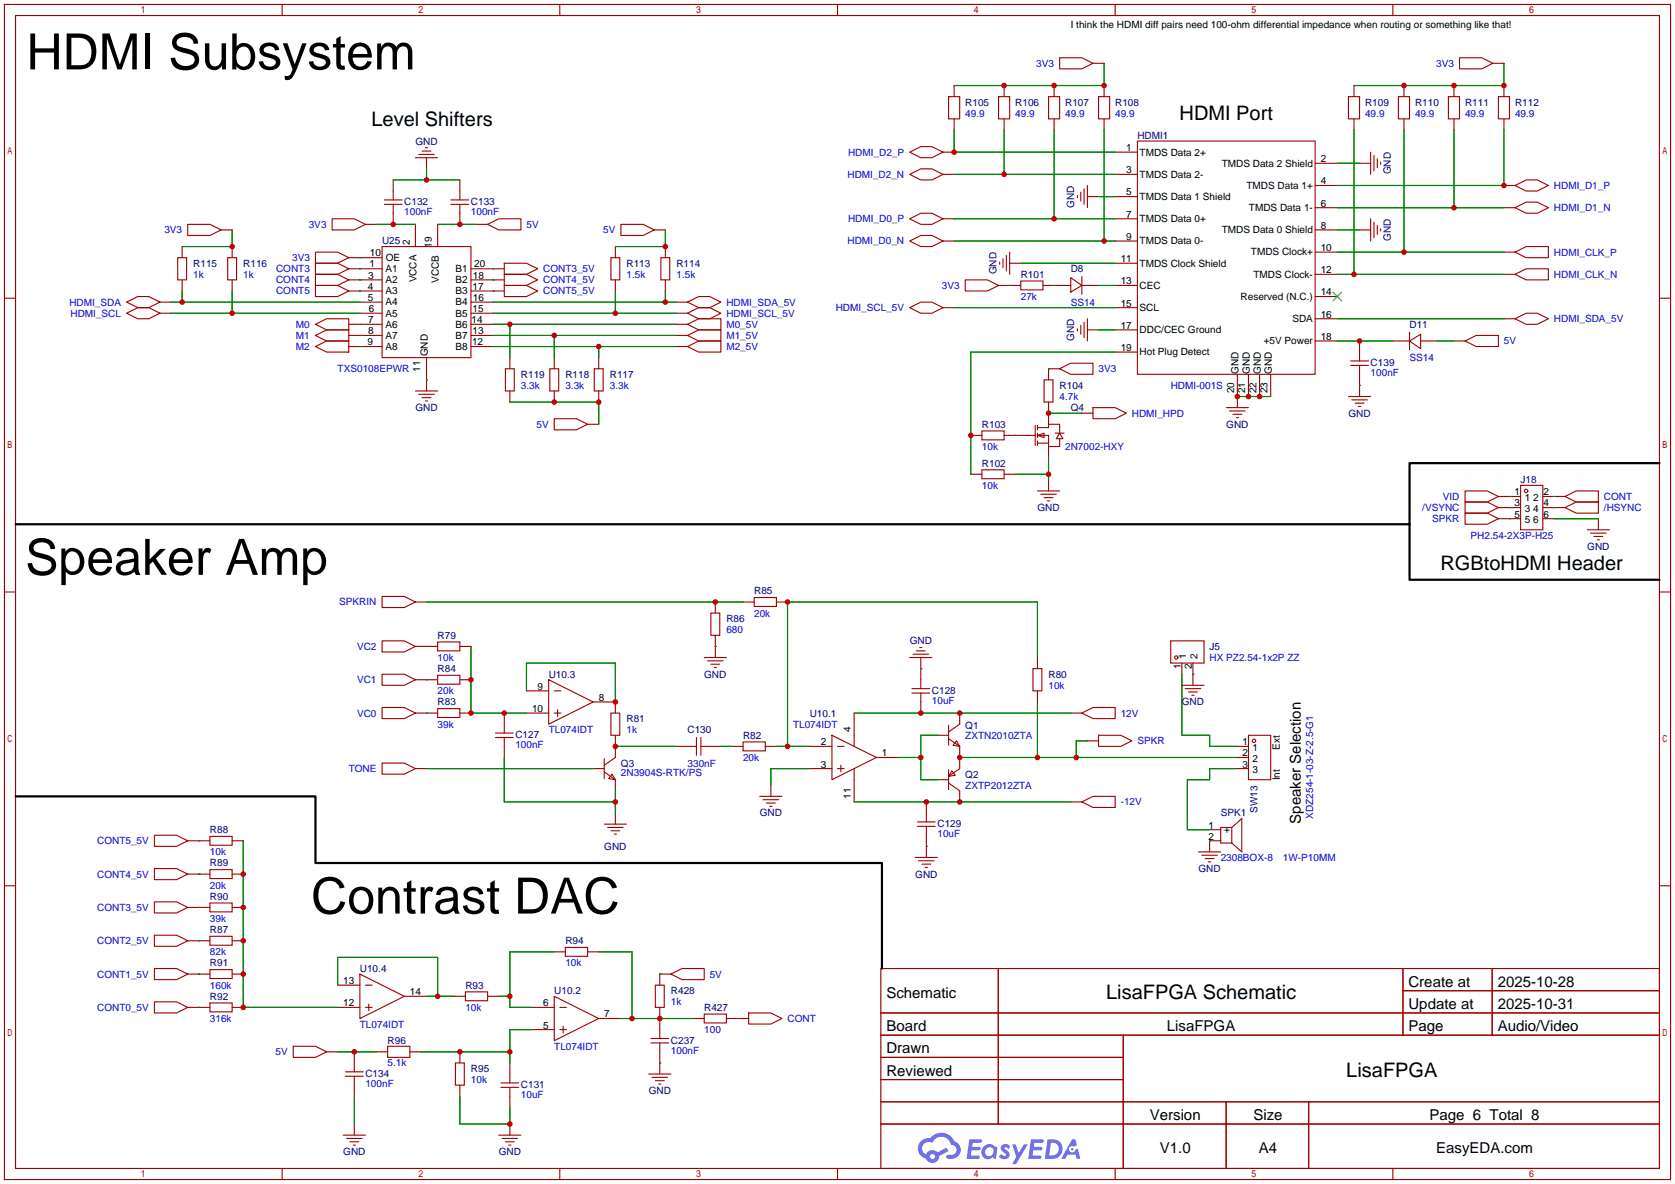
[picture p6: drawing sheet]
<svg xmlns="http://www.w3.org/2000/svg" width="383mm" height="271mm" viewBox="0 0 383 271" stroke-linecap="round" stroke-linejoin="round" font-family="sans-serif">
<g fill="none" stroke="#a10000" stroke-width=".25">
<path d="M1 1h381v268.7h-381zM3.6 3.6h375.9v263.6h-375.9zM64.5 1v2.6M128 1v2.6M191.5 1v2.6M255 1v2.6M318.5 1v2.6M1 68.2h2.6M379.5 68.2h2.5M1 135.4h2.6M379.5 135.4h2.5M1 202.6h2.6"/>
<path d="M379.5 202.6h2.5M201.4 221.5h178.1v45.7h-178.1zM201.4 231.6h178.1M201.4 236.7h178.1M228.3 221.5v35.5M256.9 236.7v30.5M320.8 221.5v15.2M320.8 226.6h58.7M341.2 221.5v15.2M201.4 241.8h55.5M201.4 252h178.1M201.4 246.9h55.5"/>
<path d="M201.4 257h178.1M280.4 252v15.2M299.3 252v15.2M64.5 267.2v2.5M128 267.2v2.5M191.5 267.2v2.5M255 267.2v2.5M318.5 267.2v2.5"/>
</g>
<g fill="#5487ff">
<path d="M229.2 261.9a1.3 1.3 0 0 1 1.8 .3l-.4 .6a.54 .54 0 0 0-.9-.2l.1 .2a1.28 1.28 0 0 1 .8 2 1.53 1.53 0 0 1-2.2-.3l.5-.6 .8 .4a.31 .31 0 0 0 .4-.2 .31 .31 0 0 0-.3-.4 1.12 1.12 0 0 1-.6-1.8z"/>
<path d="M231.4 261.7h.9l.6 2 1.2-2h.9l-2.7 4.5h-.9l1-1.6z"/>
<path d="M221.7 260.5h2.2a.46 .46 0 0 1 .5 .1 .46 .46 0 0 1 .1 .5l-.3 .2h-1.8l-.1 1h1.6a.4 .4 0 0 1 .4 .4 .4 .4 0 0 1-.4 .4h-1.7l-.2 1.1h1.4a.46 .46 0 0 1 .5 .1 .46 .46 0 0 1 .1 .5l-.3 .2h-2.7z"/>
<path d="M235.8 260.5h2.2a.47 .47 0 0 1 .5 .1 .47 .47 0 0 1 .1 .5l-.3 .2h-1.8l-.1 1h1.6a.4 .4 0 0 1 .4 .4 .4 .4 0 0 1-.4 .4l-1.7-.1-.2 1.2h1.4a.46 .46 0 0 1 .5 .1 .46 .46 0 0 1 .1 .5l-.3 .2h-2.7z"/>
<path d="M245.2 260.5h.7l.4 1.4-.7 .3a.75 .75 0 0 0-1.1 .3 .75 .75 0 0 0 .5 1.1 .75 .75 0 0 0 .9-.7l.5-.3 .7 2.4h-.9l-.2-.9h-1.9l-.5 .9h-.9z"/>
<path d="M239.6 260.5l-.7 4.5h1.5a2.27 2.27 0 0 0 2.6-2.3 2.27 2.27 0 0 0-2.7-2.2zM240.3 261.3a1.5 1.5 0 0 1 1.8 1.6 1.5 1.5 0 0 1-1.9 1.3h-.3z"/>
<path d="M225 262.2a1.6 1.6 0 0 0-.3 2.3 1.6 1.6 0 0 0 2.3 .2l.8 .3 .3-2.5-.2-.2-.5-.1a1.58 1.58 0 0 0-2.4 0zM225.6 262.7a.99 .99 0 0 1 1.6 .6 .99 .99 0 0 1-1.3 1.1 .98 .98 0 0 1-.3-1.7z"/>
<path d="M210.6 260.9a2.37 2.37 0 0 0 1.2 4.1 1.54 1.54 0 0 0 1.7 .9 1.54 1.54 0 0 0 1.3-1.6l2.1-1-.5-.8-2 1a1.57 1.57 0 0 0-2.6 .5 1.5 1.5 0 0 1-.8-2.1 1.5 1.5 0 0 1 2.2-.5 2.23 2.23 0 0 1 2.3-1.4 2.23 2.23 0 0 1 2 1.8 1.16 1.16 0 0 1 1.2 1.1 1.16 1.16 0 0 1-1.1 1.2h-.6a.47 .47 0 0 0-.6 .4 .47 .47 0 0 0 .4 .5 2.14 2.14 0 0 0 2.7-1.3 2.14 2.14 0 0 0-1.3-2.7 3.2 3.2 0 0 0-5.5-.7l-1.1 .1zM212.6 264.5a.6 .6 0 0 1 1.2 0 .6 .6 0 0 1-1.2 0z"/>
<circle cx="245.2" cy="262.8" r=".28"/>
</g>
<g fill="none" stroke="#a10000" stroke-width=".25">
<path d="M218.2 19.6v2.5M229.6 19.6v2.5M241 19.6v2.5M242.3 13.2h5.1l2.5 1.3-2.5 1.2h-5.1zM249.9 14.5h2.6M252.5 19.6v2.5M309.6 19.6v2.5M321.1 19.6v2.5M332.5 19.6v2.5M333.8 13.2h5l2.6 1.3-2.6 1.2h-5zM341.4 14.5h2.5M343.9 19.6v2.5"/>
<path d="M95 36.1h5.1M95.8 35.3h3.5M96.5 34.5h2.1M97.3 33.8h.5M97.5 36.1v2.5M208 39.9l2.6-1.3h2.5l2.5 1.3-2.5 1.2h-2.5zM208 34.8l2.6-1.3h2.5l2.5 1.3-2.5 1.3h-2.5zM215.6 34.8h2.6M215.6 39.9h2.6M216.9 22.1h2.6v5.1h-2.6zM218.2 27.2v2.5M228.3 22.1h2.6v5.1h-2.6z"/>
<path d="M229.6 27.2v2.5M239.8 22.1h2.5v5.1h-2.5zM241 27.2v2.5M251.2 22.1h2.5v5.1h-2.5zM252.5 27.2v2.5M255 34.8h5.1M255 39.9h5.1M260.1 32.3h40.6v53.3h-40.6zM300.7 37.3h5.1M308.4 22.1h2.5v5.1h-2.5zM309.6 27.2v2.5M310.9 37.3h2.5"/>
<path d="M313.4 34.8v5.1M314.2 35.6v3.5M315 36.3v2.1M315.7 37.1v.5M319.8 22.1h2.5v5.1h-2.5zM321.1 27.2v2.5M331.2 22.1h2.6v5.1h-2.6zM332.5 27.2v2.5M342.6 22.1h2.6v5.1h-2.6zM343.9 27.2v2.5M40.6 58.9h2.1v5.1h-2.1zM41.7 56.4v2.5"/>
<path d="M42.9 51.3h5.1l2.5 1.3-2.5 1.2h-5.1zM50.5 52.6h2.6M52.1 58.9h2v5.1h-2zM53.1 56.4v2.5M72.1 57.7h5.1l2.6 1.2-2.6 1.3h-5.1zM75.9 50h5.1l2.6 1.3-2.6 1.3h-5.1zM79.8 58.9h7.6M83.6 51.3h2.5M87.4 56.4h20.3v25.4h-20.3zM87.9 46.7h4M87.9 45.7h4M89.9 41.1v4.6"/>
<path d="M89.9 46.7v4.6M95 51.3v5.1M100.1 51.3v5.1M103.1 46.7h4.1M103.1 45.7h4.1M105.2 41.1v4.6M105.2 46.7v4.6M109 51.3h2.5M111.5 51.3l2.5-1.3h5.1v2.6h-5.1zM139.7 58.9h2v5.1h-2zM140.7 56.4v2.5M142 51.3h5.1l2.5 1.3-2.5 1.2h-5.1z"/>
<path d="M149.6 52.6h2.5M151.1 58.9h2.1v5.1h-2.1zM152.1 56.4v2.5M208 55.1l2.6-1.3h2.5l2.5 1.3-2.5 1.3h-2.5zM208 50l2.6-1.2h2.5l2.5 1.2-2.5 1.3h-2.5zM215.6 50h2.6M215.6 55.1h2.6M228.6 59.9v.6M229.4 59.2v2M230.1 58.4v3.6M230.9 57.7v5M246.4 44.7v.5"/>
<path d="M247.1 43.9v2.1M247.9 43.2v3.5M248.7 45h2.5M248.7 42.4v5.1M255 45h5.1M255 50h5.1M255 55.1h5.1M300.7 42.4h5.1M300.7 47.5h5.1M300.7 52.6h5.1M300.7 57.7h5.1M310.9 52.6h2.5"/>
<path d="M313.4 50v5.1M314.2 50.8v3.6M315 51.6v2M315.7 52.3v.5M343.9 42.4h2.6M343.9 47.5h2.6M343.9 57.7h2.6M346.5 57.7l2.5-1.3h5.1v2.5h-5.1zM346.5 47.5l2.5-1.3h2.5l2.6 1.3-2.6 1.3h-2.5zM346.5 42.4l2.5-1.3h2.5l2.6 1.3-2.6 1.3h-2.5zM29 71.6l2.5-1.2h2.5l2.6 1.2-2.6 1.3h-2.5zM29 69.1l2.5-1.3h2.5l2.6 1.3-2.6 1.3h-2.5z"/>
<path d="M36.6 69.1h2.5M36.6 71.6h2.5M41.7 64v2.5M53.1 64v2.5M72.1 60.2h5.1l2.6 1.3-2.6 1.2h-5.1zM72.1 62.7h5.1l2.6 1.3-2.6 1.3h-5.1zM72.1 65.3h5.1l2.6 1.2-2.6 1.3h-5.1zM72.1 74.2l2.6-1.3h5.1v2.5h-5.1zM72.1 76.7l2.6-1.3h5.1v2.6h-5.1zM72.1 79.2l2.6-1.2h5.1v2.5h-5.1zM79.8 61.5h7.6M79.8 64h7.6"/>
<path d="M79.8 66.5h7.6M79.8 74.2h7.6M79.8 76.7h7.6M79.8 79.2h7.6M82.3 69.1h5.1M82.3 71.6h5.1M107.7 61.5h7.6M107.7 64h7.6M107.7 66.5h7.6M107.7 69.1h5.1M107.7 71.6h5.1M107.7 74.2h5.1"/>
<path d="M107.7 76.7h5.1M107.7 79.2h5.1M115.3 60.2h5.1l2.5 1.3-2.5 1.2h-5.1zM115.3 62.7h5.1l2.5 1.3-2.5 1.3h-5.1zM115.3 65.3h5.1l2.5 1.2-2.5 1.3h-5.1zM140.7 64v2.5M152.1 64v2.5M154.7 69.1h2.5M154.7 71.6h2.5M154.7 74.2h2.5M154.7 76.7h2.5M154.7 79.2h2.5"/>
<path d="M157.2 69.1l2.6-1.3h2.5l2.5 1.3-2.5 1.3h-2.5zM157.2 71.6l2.6-1.2h2.5l2.5 1.2-2.5 1.3h-2.5zM157.2 74.2l2.6-1.3h5v2.5h-5zM157.2 76.7l2.6-1.3h5v2.6h-5zM157.2 79.2l2.6-1.2h5v2.5h-5zM208 70.4l2.6-1.3h2.5l2.5 1.3-2.5 1.2h-2.5zM215.6 70.4h2.6M220.7 64h5.1l2.5 1.3-2.5 1.2h-5.1zM228.3 65.3h5.1M230.9 60.2h2.5M233.4 64.3h5.1v2h-5.1zM238.5 65.3h6.4"/>
<path d="M244.9 63.5l2.5 1.8-2.5 1.5zM246.4 75.2v.5M247.1 74.4v2.1M247.4 65.3h3.8M247.4 63.2v4.1M247.9 73.7v3.5M248.7 75.4h2.5M248.7 72.9v5.1M255 60.2h5.1M255 65.3h5.1M255 70.4h5.1M255 75.4h5.1"/>
<path d="M300.7 62.7h5.1M300.7 67.8h5.1M300.7 72.9h5.1M300.7 78h5.1M310.9 78v4.6M318.5 78h3.8M322.3 78l2.6-1.5v3.3zM322.3 75.9v4.1M324.9 78h3.8M332.5 78h2.5M335 78l2.6-1.3h5v2.5h-5zM343.9 62.7h2.6"/>
<path d="M343.9 72.9h2.6M346.5 72.9l2.5-1.3h2.5l2.6 1.3-2.6 1.3h-2.5zM346.5 62.7l2.5-1.2h5.1v2.5h-5.1zM95 89.4h5.1M95.8 90.2h3.5M96.5 90.9h2.1M97.3 91.7h.5M97.5 81.8v7.6M115.6 84.3h2v5.1h-2zM116.6 81.8v2.5M116.6 89.4v2.5M125.7 84.3h2.1v5.1h-2.1z"/>
<path d="M126.7 95.8h5.1l2.6 1.2-2.6 1.3h-5.1zM126.7 81.8v2.5M126.7 89.4v2.5M134.4 97h2.5M135.9 84.3h2v5.1h-2zM136.9 81.8v2.5M136.9 89.4v2.5M222 99.6h2.5M224.5 98.6h5.1v2h-5.1zM229.6 99.6h7.1M236.7 97.3v4.6M237.2 99.6h2.6v2.5h2.5v-1.8"/>
<path d="M237.2 97.8h2.6v-.8h2.5v2.1M237.2 99.6l1.6-.5v1zM237.2 97.3v1M237.2 99.1v1M238.8 86.9h2v5h-2zM239.8 91.9v5.1M241.3 99.1h2M242.3 99.1l.8 1.2h-1.5zM242.3 84.3l2.6-1.2h5v2.5h-5zM242.3 84.3h-2.5v2.6M247.4 94.5h2.5M249.9 93.2h5.1l2.6 1.3-2.6 1.3h-5.1z"/>
<path d="M255 80.5h5.1M280.4 93.2h5.1M281.2 94h3.5M281.9 94.7h2.1M282.7 95.5h.5M283 85.6v7.6M285.5 85.6v5.1M288 85.6v5.1M290.6 85.6v5.1M308.4 90.7h5M308.9 83.6h4M308.9 82.6h4"/>
<path d="M309.1 91.4h3.6M309.9 92.2h2M310.6 93h.5M310.9 83.6v7.1M222 108.5h2.5M224.5 107.4h5.1v2.1h-5.1zM229.6 108.5h2.6M237.2 100.8v1.1M237.2 101.3h2.6M237.2 112.3h5.1M238 113h3.6M238.8 113.8h2"/>
<path d="M239.5 114.6h.5M239.8 102.1v2.5M239.8 109.7v2.6M335 112.3h5.1l2.5 1.2-2.5 1.3h-5.1zM335 114.8h5.1l2.5 1.3-2.5 1.2h-5.1zM335 117.3h5.1l2.5 1.3-2.5 1.3h-5.1zM342.6 113.5h5.1M342.6 118.6h5.1M342.6 116.1h5.1M347.7 111h5.1v10.2h-5.1zM352.8 113.5h5.1M352.8 118.6h2.5"/>
<path d="M352.8 116.1h5.1M357.9 113.5l2.5-1.2h5.1v2.5h-5.1zM357.9 116.1l2.5-1.3h5.1v2.5h-5.1zM365.5 118.6v2.6M87.4 136.4h5.1l2.5 1.3-2.5 1.2h-5.1zM95 137.7h2.5M163.6 137.7v2.5M169.9 137.7h2.6M172.5 136.7h5v2h-5zM177.5 137.7h2.6M363 121.2h5M363.7 121.9h3.6"/>
<path d="M364.5 122.7h2M365.3 123.4h.5M87.4 146.6h5.1l2.5 1.2-2.5 1.3h-5.1zM87.4 154.2h5.1l2.5 1.2-2.5 1.3h-5.1zM95 155.4h5.1M95 147.8h5.1M100.1 154.4h5.1v2.1h-5.1zM100.1 146.8h5.1v2h-5.1zM105.2 155.4h2.5M105.2 147.8h2.5M120.4 158h5.1M125.5 155.4l10.1 5.1-10.1 5.1z"/>
<path d="M126.7 158h1.6M161 150.4h5.1M161.8 151.1h3.6M162.6 140.2h2v5.1h-2zM162.6 151.9h2M163.3 152.7h.5M163.6 145.3v5.1M208 150.4h5.1M208.5 158.5h4.1M208.5 157.5h4.1M208.8 149.6h3.5M209.5 148.8h2.1"/>
<path d="M210.3 148.1h.5M210.6 150.4v7.1M210.6 158.5v4.6M236.2 152.9h2.1v5.1h-2.1zM237.2 150.4v2.5M237.2 158v2.5M267.7 146.6h7.6v5h-7.6zM270.3 151.6v2.6M270.3 156.7h5M271 157.5h3.6M271.8 158.2h2M272.5 159h.5"/>
<path d="M272.8 151.6v5.1M87.4 174.5h5.1l2.5 1.3-2.5 1.2h-5.1zM87.4 161.8h5.1l2.5 1.3-2.5 1.2h-5.1zM95 175.8h2.5M95 163.1h5.1M100.1 162.1h5.1v2h-5.1zM105.2 163.1h2.5M113.3 168.7h4M113.3 167.6h4M115.3 163.1v4.5M115.3 168.7v4.5M120.4 163.1h5.1"/>
<path d="M126.7 163.1h1.6M127.5 162.3v1.5M135.6 175.8h2.6M135.6 160.5h5.1v2.6M138.2 176.5l2.5 1.8M138.2 173.5v4.6M139.7 163.1h2v5h-2zM140 177l.7 1.3-1.5-.2zM140.7 168.1v5.1l-2.5 1.8M140.7 178.3v2.5M154.7 170.7h4.6M159.3 168.7v4"/>
<path d="M160.3 170.7h4.5M160.3 168.7v4M167.4 170.7h2.5M169.9 169.7h5.1v2h-5.1zM175 170.7h2.5M176.3 179.6v2.5M185.2 170.7h5M185.2 175.8h5M190.2 168.1l10.2 5.1-10.2 5.1zM191.5 170.7h1.5M191.5 175.8h1.5M192.3 175v1.5"/>
<path d="M195.3 163.1v7.6M195.3 175.8v7.6M200.4 173.2h5.1M214.4 168.1h2.5M214.4 178.3h2.5M216.9 179.1l2.6 1.7v2.6M216.9 168.9l2.6 1.8M216.9 165.9v4.5M216.9 176v4.6M217.7 176.3l.7 1-1.5 .2zM218.7 169.4l.8 1.3-1.6-.3zM219.5 163.1v2.5l-2.6 1.8"/>
<path d="M219.5 170.7v5.1l-2.6 1.7M244.9 163.1h2.5M247.4 163.1l2.5-1.3h5.1v2.5h-5.1zM248.7 169.4h2.5M251.2 168.1h5.1l2.5 1.3-2.5 1.3h-5.1zM283 173.2h2.5M283 170.7h2.5M283 175.8h2.5M285.5 168.1h5.1v10.2h-5.1zM35.3 198.6h5.1l2.5 1.3-2.5 1.3h-5.1zM35.3 191h5.1l2.5 1.3-2.5 1.2h-5.1zM42.9 192.3h5.1"/>
<path d="M42.9 199.9h5.1M48 198.9h5.1v2h-5.1zM48 191.3h5.1v2h-5.1zM53.1 192.3h2.5M53.1 199.9h2.5M138.2 188.5h5.1M138.9 189.2h3.6M139.7 190h2M140.5 190.8h.5M140.7 185.9v2.6M173.7 182.1h5.1M174.5 182.9h3.6"/>
<path d="M175.3 183.6h2M176 184.4h.5M209.3 196.1h5.1M209.8 189h4.1M209.8 188h4.1M210.1 196.9h3.5M210.8 197.6h2.1M211.6 198.4h.5M211.8 183.4v4.6M211.8 189v7.1M244.9 183.4h2.5M247.4 183.4l2.5-1.3h5.1v2.6h-5.1z"/>
<path d="M274.1 194.8h5M274.8 195.6h3.6M275.6 196.3h2M276.4 197.1h.5M276.6 189.7h2.5M279.1 192.3h-2.5v2.5M281.7 189.2h-2.6v3.6h2.6M281.7 189.2l2.3-2v7.6l-2.3-2M281.7 189.2v3.6M35.3 213.9h5.1l2.5 1.2-2.5 1.3h-5.1zM35.3 206.2h5.1l2.5 1.3-2.5 1.3h-5.1zM42.9 215.1h5.1"/>
<path d="M42.9 207.5h5.1M48 214.1h5.1v2.1h-5.1zM48 206.5h5.1v2h-5.1zM53.1 215.1h2.5M53.1 207.5h2.5M126.7 217.7h2.6M129.3 216.7h5.1v2h-5.1zM134.4 217.7h2.5M35.3 229.1h5.1l2.5 1.3-2.5 1.2h-5.1zM35.3 221.5h5.1l2.5 1.3-2.5 1.2h-5.1zM42.9 230.4h5.1M42.9 222.8h5.1"/>
<path d="M48 221.7h5.1v2.1h-5.1zM48 229.4h5.1v2h-5.1zM53.1 230.4h2.5M53.1 222.8h2.5M67.1 239.3h5l2.6 1.2-2.6 1.3h-5zM77.2 230.4h5.1M77.2 225.3h5.1M82.3 222.8l10.2 5-10.2 5.1zM83.6 230.4h1.5M83.6 225.3h1.5M84.3 229.6v1.5M88.6 239.3h5.1v2.5h-5.1z"/>
<path d="M92.5 227.8h5M103.9 227.8h2.5M106.4 226.8h5.1v2.1h-5.1zM111.5 227.8h2.5M121.7 230.4h5M121.7 235.5h5M126.7 227.8l10.2 5.1-10.2 5.1zM128 230.4h1.5M128 235.5h1.5M128.8 234.7v1.5M136.9 232.9h5.1M148.8 238.5h4.1"/>
<path d="M148.8 237.5h4.1M149.9 225.3h2v5.1h-2zM150.9 230.4v7.1M150.9 238.5v7.1M153.4 222.8l2.6-1.3h5v2.5h-5zM153.4 222.8h-2.5v2.5M158.5 232.9h2.5M161 231.9h5.1v2h-5.1zM166.1 232.9h5.1M171.2 231.6h5.1l2.5 1.3-2.5 1.3h-5.1zM74.7 240.5h2.5M78.5 259.6h5.1"/>
<path d="M79 246.1h4.1M79 245.1h4.1M81 240.5v4.6M81 246.1v4.6M81 257v2.6M86.1 240.5h2.5M93.7 240.5h2.6M104.1 243.1h2.1v5.1h-2.1zM105.2 240.5v2.6M105.2 248.2v2.5M114 259.6h5.1M114.6 248.7h4"/>
<path d="M114.6 247.7h4M116.6 243.1v4.6M116.6 248.7v4.5M116.6 257v2.6M148.3 245.6h5.1M149.1 246.4h3.6M149.9 247.1h2M150.6 247.9h.5M79.2 260.4h3.6M80 261.1h2M80.8 261.9h.5M114.8 260.4h3.6"/>
<path d="M115.6 261.1h2M116.3 261.9h.5"/>
<circle cx="349" cy="112.3" r=".38"/>
<circle cx="269" cy="150.4" r=".38"/>
<circle cx="286.8" cy="169.4" r=".38"/>
</g>
<path d="M304.8 66.8l2 2M306.8 66.8l-2 2" fill="none" stroke="#3c3" stroke-width=".25"/>
<g fill="none" stroke="#008700" stroke-width=".25">
<path d="M252.5 14.5v5.1h-34.3M343.9 14.5v5.1h-34.3M97.5 38.6v2.5M218.2 39.9h36.8M218.2 29.7v5.1h36.8M229.6 29.7v10.2M241 29.7v20.3M252.5 29.7v25.4M305.8 37.3h5.1M309.6 29.7v33M321.1 29.7v28M332.5 29.7v17.8"/>
<path d="M343.9 29.7v12.7h-38.1M53.1 52.6v3.8h-11.4M82.3 58.9h.1M86.1 51.3h8.9M89.9 41.1h15.3M100.1 51.3h8.9M152.1 52.6v3.8h-11.4M218.2 55.1h36.8M218.2 50h36.8M251.2 45h3.8M305.8 57.7h38.1M305.8 47.5h38.1"/>
<path d="M305.8 52.6h5.1M39.1 71.6h43.2M39.1 69.1h43.2M41.7 66.5v2.6M53.1 66.5v5.1M82.3 61.5h.1M82.3 64h.1M82.3 66.5h.1M82.3 74.2h.1M82.3 76.7h.1M82.3 79.2h.1M112.8 61.5h.1"/>
<path d="M112.8 64h.1M112.8 66.5h.1M112.8 71.6h41.9M112.8 69.1h41.9M112.8 74.2h41.9M112.8 76.7h41.9M112.8 79.2h41.9M116.6 74.2v7.6M126.7 76.7v5.1M136.9 79.2v2.6M140.7 66.5v5.1M152.1 66.5v2.6"/>
<path d="M218.2 70.4h36.8M230.9 65.3h.1M233.4 60.2h21.6M241 65.3h.1M251.2 65.3h3.8M251.2 75.4h3.8M305.8 78h12.7M305.8 72.9h38.1M305.8 62.7h38.1M328.7 78h3.8M97.5 86.9h.1M116.6 91.9h20.3v5.1"/>
<path d="M232.2 99.6h.1M239.8 84.3h.1M239.8 94.5h7.6M255 80.5h-33v28M283 90.7h7.6M310.9 88.1h.1M232.2 108.5h7.6M239.8 104.6v5.1M345.2 113.5h.1M345.2 116.1h.1M345.2 118.6h.1M355.3 113.5h.1"/>
<path d="M355.3 116.1h.1M355.3 118.6h10.2M97.5 137.7h72.4M97.5 155.4h.1M97.5 147.8h.1M107.7 147.8v15.3h12.7M120.4 158v-6.4h20.3v8.9M163.6 147.8h.1M210.6 152.9h.1M237.2 150.4v-12.7h-57.1v33M270.3 154.2v13.9h6.3v2.6h6.4M272.8 154.2h.1"/>
<path d="M97.5 163.1h.1M97.5 175.8h38.1M115.3 173.2v10.2h25.4M140.7 170.7h14M164.8 170.7h2.6M177.5 170.7h7.7M185.2 175.8h-8.9v3.8M195.3 163.1h49.6M205.5 173.2h5.1M214.4 168.1h-3.8v10.2h3.8M219.5 173.2h63.5M237.2 160.5v12.7"/>
<path d="M248.7 169.4h-2.6v3.8M283 175.8h-6.4v2.5h-5.1v11.4h5.1M45.5 199.9h.1M45.5 192.3h.1M55.6 192.3v38.1h21.6M140.7 180.8v5.1M195.3 183.4h49.6M211.8 193.5h.1M276.6 192.3h.1M45.5 215.1h.1M45.5 207.5h.1M126.7 217.7h-10.1v12.7h5.1"/>
<path d="M136.9 217.7h7.6v15.2M45.5 230.4h.1M45.5 222.8h.1M77.2 225.3v-6.4h22.9v8.9M97.5 227.8h6.4M114 227.8h2.6M121.7 235.5h-5.1v7.6M142 232.9h16.5M150.9 222.8h.1M168.7 232.9h.1M77.2 240.5h8.9M81 250.7v6.3"/>
<path d="M96.3 240.5h20.3M105.2 250.7v6.3h11.4v-3.8M150.9 243.1h.1"/>
</g>
<path d="M322.3 119.9v12.7h57.2M379.5 105.9h-57.2v14h-318.7M3.6 182.1h68.5v15.3h129.6v24.1" fill="none" stroke="#000" stroke-width=".51"/>
<g fill="#c00">
<circle cx="283" cy="90.7" r=".63"/>
<circle cx="285.5" cy="90.7" r=".63"/>
<circle cx="288" cy="90.7" r=".63"/>
<circle cx="239.8" cy="94.5" r=".63"/>
<circle cx="239.8" cy="108.5" r=".63"/>
<circle cx="222" cy="99.6" r=".63"/>
<circle cx="310.9" cy="78" r=".63"/>
<circle cx="321.1" cy="57.7" r=".63"/>
<circle cx="309.6" cy="62.7" r=".63"/>
<circle cx="332.5" cy="47.5" r=".63"/>
<circle cx="343.9" cy="42.4" r=".63"/>
<circle cx="252.5" cy="55.1" r=".63"/>
<circle cx="241" cy="50" r=".63"/>
<circle cx="229.6" cy="39.9" r=".63"/>
<circle cx="218.2" cy="34.8" r=".63"/>
<circle cx="229.6" cy="19.6" r=".63"/>
<circle cx="241" cy="19.6" r=".63"/>
<circle cx="252.5" cy="19.6" r=".63"/>
<circle cx="321.1" cy="19.6" r=".63"/>
<circle cx="332.5" cy="19.6" r=".63"/>
<circle cx="343.9" cy="19.6" r=".63"/>
<circle cx="140.7" cy="183.4" r=".63"/>
<circle cx="140.7" cy="170.7" r=".63"/>
<circle cx="140.7" cy="160.5" r=".63"/>
<circle cx="107.7" cy="155.4" r=".63"/>
<circle cx="107.7" cy="163.1" r=".63"/>
<circle cx="115.3" cy="163.1" r=".63"/>
<circle cx="180.1" cy="170.7" r=".63"/>
<circle cx="180.1" cy="137.7" r=".63"/>
<circle cx="163.6" cy="137.7" r=".63"/>
<circle cx="219.5" cy="173.2" r=".63"/>
<circle cx="237.2" cy="173.2" r=".63"/>
<circle cx="246.1" cy="173.2" r=".63"/>
<circle cx="219.5" cy="163.1" r=".63"/>
<circle cx="210.6" cy="163.1" r=".63"/>
<circle cx="219.5" cy="183.4" r=".63"/>
<circle cx="211.8" cy="183.4" r=".63"/>
<circle cx="210.6" cy="173.2" r=".63"/>
<circle cx="89.9" cy="51.3" r=".63"/>
<circle cx="105.2" cy="51.3" r=".63"/>
<circle cx="97.5" cy="41.1" r=".63"/>
<circle cx="55.6" cy="199.9" r=".63"/>
<circle cx="55.6" cy="207.5" r=".63"/>
<circle cx="55.6" cy="215.1" r=".63"/>
<circle cx="55.6" cy="222.8" r=".63"/>
<circle cx="55.6" cy="230.4" r=".63"/>
<circle cx="100.1" cy="227.8" r=".63"/>
<circle cx="116.6" cy="227.8" r=".63"/>
<circle cx="116.6" cy="257" r=".63"/>
<circle cx="116.6" cy="240.5" r=".63"/>
<circle cx="105.2" cy="240.5" r=".63"/>
<circle cx="81" cy="240.5" r=".63"/>
<circle cx="140.7" cy="71.6" r=".63"/>
<circle cx="152.1" cy="69.1" r=".63"/>
<circle cx="41.7" cy="69.1" r=".63"/>
<circle cx="53.1" cy="71.6" r=".63"/>
<circle cx="152.1" cy="56.4" r=".63"/>
<circle cx="53.1" cy="56.4" r=".63"/>
<circle cx="116.6" cy="74.2" r=".63"/>
<circle cx="126.7" cy="76.7" r=".63"/>
<circle cx="136.9" cy="79.2" r=".63"/>
<circle cx="126.7" cy="91.9" r=".63"/>
<circle cx="136.9" cy="91.9" r=".63"/>
<circle cx="144.5" cy="232.9" r=".63"/>
<circle cx="150.9" cy="232.9" r=".63"/>
</g>
<g font-size="11.4">
<text x="6.1" y="15.9">HDMI Subsystem</text>
<text x="5.7" y="131.5">Speaker Amp</text>
<text x="71.2" y="208.9">Contrast DAC</text>
</g>
<g font-size="4.6">
<text x="84.9" y="28.8">Level Shifters</text>
<text x="269.7" y="27.5">HDMI Port</text>
<text x="329.4" y="130.4">RGBtoHDMI Header</text>
<text x="252.9" y="228.5">LisaFPGA Schematic</text>
<text x="307.9" y="246.3">LisaFPGA</text>
</g>
<g font-size="3.4">
<text x="297.5" y="188.4" transform="rotate(-90 297.5 188.4)">Speaker Selection</text>
<text x="322.1" y="225.7">Create at</text>
<text x="342.5" y="225.7">2025-10-28</text>
<text x="202.7" y="228.2">Schematic</text>
<text x="322.1" y="230.7">Update at</text>
<text x="342.5" y="230.7">2025-10-31</text>
<text x="202.7" y="235.8">Board</text>
<text x="266.9" y="235.8">LisaFPGA</text>
<text x="322.1" y="235.8">Page</text>
<text x="342.5" y="235.8">Audio/Video</text>
<text x="202.7" y="240.9">Drawn</text>
<text x="202.7" y="246">Reviewed</text>
<text x="262.9" y="256.1">Version</text>
<text x="286.6" y="256.1">Size</text>
<text x="326.9" y="256.1">Page 6 Total 8</text>
<text x="265.2" y="263.8">V1.0</text>
<text x="287.9" y="263.8">A4</text>
<text x="328.4" y="263.8">EasyEDA.com</text>
</g>
<g font-size="2.3">
<text x="244.9" y="6.4">I think the HDMI diff pairs need 100-ohm differential impedance when routing or something like that!</text>
<text x="257.6" y="34.5">1</text>
<text x="260.6" y="35.6">TMDS Data 2+</text>
<text x="257.6" y="39.6">3</text>
<text x="260.6" y="40.6">TMDS Data 2-</text>
<text x="279.4" y="38.1">TMDS Data 2 Shield</text>
<text x="302" y="37.1">2</text>
<text x="257.6" y="44.7">5</text>
<text x="260.6" y="45.7">TMDS Data 1 Shield</text>
<text x="285" y="43.2">TMDS Data 1+</text>
<text x="302" y="42.2">4</text>
<text x="302" y="47.2">6</text>
<text x="257.6" y="49.8">7</text>
<text x="260.6" y="50.8">TMDS Data 0+</text>
<text x="279.4" y="53.3">TMDS Data 0 Shield</text>
<text x="285.6" y="48.3">TMDS Data 1-</text>
<text x="302" y="52.3">8</text>
<text x="84.6" y="58.6">10</text>
<text x="88.2" y="59.8">OE</text>
<text x="93.8" y="56" transform="rotate(-90 93.8 56)">2</text>
<text x="98.7" y="56.7" transform="rotate(-90 98.7 56.7)">19</text>
<text x="256.3" y="59.9">11</text>
<text x="257.6" y="54.9">9</text>
<text x="260.6" y="55.9">TMDS Data 0-</text>
<text x="286.1" y="58.4">TMDS Clock+</text>
<text x="302" y="57.4">10</text>
<text x="84.2" y="63.8">3</text>
<text x="84.5" y="61">1</text>
<text x="88.1" y="62.2">A1</text>
<text x="88.1" y="64.8">A2</text>
<text x="95.3" y="64.6" transform="rotate(-90 95.3 64.6)">VCCA</text>
<text x="100.4" y="64.7" transform="rotate(-90 100.4 64.7)">VCCB</text>
<text x="104.1" y="64.8">B2</text>
<text x="104.1" y="62.2">B1</text>
<text x="108.2" y="63.8">18</text>
<text x="108.5" y="61.1">20</text>
<text x="256.3" y="65">13</text>
<text x="260.6" y="61">TMDS Clock Shield</text>
<text x="286.6" y="63.5">TMDS Clock-</text>
<text x="302" y="62.5">12</text>
<text x="84.1" y="66.4">4</text>
<text x="84.1" y="68.8">5</text>
<text x="84.3" y="71.4">6</text>
<text x="88.1" y="67.3">A3</text>
<text x="88.1" y="69.9">A4</text>
<text x="104.1" y="69.9">B4</text>
<text x="104.1" y="67.3">B3</text>
<text x="108.1" y="71.4">15</text>
<text x="108.1" y="66.3">17</text>
<text x="108.2" y="68.8">16</text>
<text x="256.3" y="70.1">15</text>
<text x="260.6" y="66">CEC</text>
<text x="260.6" y="71.1">SCL</text>
<text x="283.7" y="68.6">Reserved (N.C.)</text>
<text x="302" y="67.6">14</text>
<text x="84.2" y="73.9">7</text>
<text x="84.2" y="76.5">8</text>
<text x="88.1" y="72.4">A5</text>
<text x="88.1" y="74.9">A6</text>
<text x="88.1" y="77.5">A7</text>
<text x="104.1" y="77.5">B7</text>
<text x="104.1" y="74.9">B6</text>
<text x="104.1" y="72.4">B5</text>
<text x="107.8" y="73.9">14</text>
<text x="108.1" y="76.5">13</text>
<text x="256.3" y="75.2">17</text>
<text x="260.6" y="76.2">DDC/CEC Ground</text>
<text x="295.5" y="73.7">SDA</text>
<text x="302" y="72.6">16</text>
<text x="302" y="77.7">18</text>
<text x="84" y="78.9">9</text>
<text x="88.1" y="80">A8</text>
<text x="97.8" y="81.5" transform="rotate(-90 97.8 81.5)">GND</text>
<text x="104.1" y="80">B8</text>
<text x="107.9" y="78.9">12</text>
<text x="256.3" y="80.3">19</text>
<text x="260.6" y="81.3">Hot Plug Detect</text>
<text x="289" y="78.7">+5V Power</text>
<text x="96.1" y="85" transform="rotate(-90 96.1 85)">11</text>
<text x="282.2" y="89.9" transform="rotate(-90 282.2 89.9)">20</text>
<text x="283.2" y="85.6" transform="rotate(-90 283.2 85.6)">GND</text>
<text x="284.8" y="89.9" transform="rotate(-90 284.8 89.9)">21</text>
<text x="285.8" y="85.6" transform="rotate(-90 285.8 85.6)">GND</text>
<text x="287.3" y="89.9" transform="rotate(-90 287.3 89.9)">22</text>
<text x="288.3" y="85.6" transform="rotate(-90 288.3 85.6)">GND</text>
<text x="289.8" y="89.9" transform="rotate(-90 289.8 89.9)">23</text>
<text x="290.9" y="85.6" transform="rotate(-90 290.9 85.6)">GND</text>
<text x="346.3" y="113.3">1</text>
<text x="352.9" y="113.3">2</text>
<text x="346.3" y="115.8">3</text>
<text x="346.3" y="118.4">5</text>
<text x="348.7" y="114.6">1</text>
<text x="348.7" y="117.1">3</text>
<text x="348.7" y="119.6">5</text>
<text x="350.6" y="119.6">6</text>
<text x="350.6" y="117.1">4</text>
<text x="350.6" y="114.6">2</text>
<text x="352.9" y="118.4">6</text>
<text x="352.9" y="115.8">4</text>
<text x="270" y="153" transform="rotate(-90 270 153)">1</text>
<text x="271.3" y="150.7" transform="rotate(-90 271.3 150.7)">1</text>
<text x="272.5" y="153" transform="rotate(-90 272.5 153)">2</text>
<text x="273.8" y="150.7" transform="rotate(-90 273.8 150.7)">2</text>
<text x="122.9" y="157.7">9</text>
<text x="136.9" y="160.3">8</text>
<text x="121.7" y="162.8">10</text>
<text x="194.6" y="167.4" transform="rotate(-90 194.6 167.4)">4</text>
<text x="187.7" y="170.4">2</text>
<text x="201.7" y="173">1</text>
<text x="284.1" y="170.4">1</text>
<text x="284.1" y="173">2</text>
<text x="286.4" y="171.7">1</text>
<text x="292.6" y="171.5" transform="rotate(-90 292.6 171.5)">Ext</text>
<text x="187.7" y="175.5">3</text>
<text x="284.1" y="175.5">3</text>
<text x="286.4" y="174.2">2</text>
<text x="286.4" y="176.8">3</text>
<text x="292.6" y="178.4" transform="rotate(-90 292.6 178.4)">Int</text>
<text x="194.6" y="182.6" transform="rotate(-90 194.6 182.6)">11</text>
<text x="276.3" y="189.5">1</text>
<text x="279.9" y="190.5">+</text>
<text x="276.3" y="192">2</text>
<text x="78.5" y="225">13</text>
<text x="93.7" y="227.6">14</text>
<text x="78.5" y="230.1">12</text>
<text x="124.2" y="230.1">6</text>
<text x="138.2" y="232.7">7</text>
<text x="124.2" y="235.2">5</text>
</g>
<g font-size="2.3" fill="#00f">
<text x="237" y="15.3">3V3</text>
<text x="328.4" y="15.3">3V3</text>
<text x="220.7" y="26.7">49.9</text>
<text x="232.2" y="26.7">49.9</text>
<text x="243.6" y="26.7">49.9</text>
<text x="255" y="26.7">49.9</text>
<text x="312.2" y="26.7">49.9</text>
<text x="323.6" y="26.7">49.9</text>
<text x="335" y="26.7">49.9</text>
<text x="346.5" y="26.7">49.9</text>
<text x="193.9" y="35.6">HDMI_D2_P</text>
<text x="193.8" y="40.7">HDMI_D2_N</text>
<text x="355.3" y="43.2">HDMI_D1_P</text>
<text x="37.6" y="53.4">3V3</text>
<text x="70.6" y="52.1">3V3</text>
<text x="92.5" y="49.2">100nF</text>
<text x="107.7" y="49.2">100nF</text>
<text x="120.4" y="52.1">5V</text>
<text x="137.9" y="53.4">5V</text>
<text x="193.9" y="50.8">HDMI_D0_P</text>
<text x="355.3" y="48.3">HDMI_D1_N</text>
<text x="66.8" y="59.7">3V3</text>
<text x="193.8" y="55.9">HDMI_D0_N</text>
<text x="355.3" y="58.4">HDMI_CLK_P</text>
<text x="44.2" y="63.5">1k</text>
<text x="55.6" y="63.5">1k</text>
<text x="63.1" y="62.3">CONT3</text>
<text x="63.1" y="64.8">CONT4</text>
<text x="124.2" y="62.3">CONT3_5V</text>
<text x="124.2" y="64.8">CONT4_5V</text>
<text x="143.3" y="63.5">1.5k</text>
<text x="154.7" y="63.5">1.5k</text>
<text x="355.3" y="63.5">HDMI_CLK_N</text>
<text x="15.9" y="69.9">HDMI_SDA</text>
<text x="63.1" y="67.3">CONT5</text>
<text x="124.2" y="67.3">CONT5_5V</text>
<text x="166.1" y="69.9">HDMI_SDA_5V</text>
<text x="191.1" y="71.1">HDMI_SCL_5V</text>
<text x="215.4" y="66.1">3V3</text>
<text x="233.4" y="68.6">27k</text>
<text x="244.9" y="69.9">SS14</text>
<text x="16.1" y="72.4">HDMI_SCL</text>
<text x="67.7" y="75">M0</text>
<text x="67.7" y="77.5">M1</text>
<text x="166.1" y="72.4">HDMI_SCL_5V</text>
<text x="166.1" y="75">M0_5V</text>
<text x="166.1" y="77.5">M1_5V</text>
<text x="355.3" y="73.7">HDMI_SDA_5V</text>
<text x="67.7" y="80">M2</text>
<text x="166.1" y="80">M2_5V</text>
<text x="322.3" y="82.6">SS14</text>
<text x="343.9" y="78.8">5V</text>
<text x="77.2" y="85.1">TXS0108EPWR</text>
<text x="119.1" y="88.9">3.3k</text>
<text x="129.3" y="88.9">3.3k</text>
<text x="139.4" y="88.9">3.3k</text>
<text x="251.2" y="85.1">3V3</text>
<text x="267.7" y="88.9">HDMI-001S</text>
<text x="313.4" y="86">100nF</text>
<text x="242.3" y="91.5">4.7k</text>
<text x="258.8" y="95.3">HDMI_HPD</text>
<text x="122.7" y="97.8">5V</text>
<text x="224.5" y="102.9">10k</text>
<text x="243.6" y="102.9">2N7002-HXY</text>
<text x="224.5" y="111.8">10k</text>
<text x="325.2" y="116.9">/VSYNC</text>
<text x="327.5" y="119.4">SPKR</text>
<text x="329.9" y="114.3">VID</text>
<text x="366.8" y="114.3">CONT</text>
<text x="366.8" y="116.9">/HSYNC</text>
<text x="336.3" y="123.2">PH2.54-2X3P-H25</text>
<text x="77.6" y="138.5">SPKRIN</text>
<text x="172.5" y="141">20k</text>
<text x="81.7" y="148.6">VC2</text>
<text x="166.1" y="144.8">680</text>
<text x="100.1" y="151.2">10k</text>
<text x="276.6" y="151.2">HX PZ2.54-1x2P ZZ</text>
<text x="81.7" y="156.2">VC1</text>
<text x="100.1" y="158.8">20k</text>
<text x="213.1" y="161">10uF</text>
<text x="239.8" y="157.5">10k</text>
<text x="81.7" y="163.9">VC0</text>
<text x="100.1" y="166.4">39k</text>
<text x="125.5" y="167.7">TL074IDT</text>
<text x="143.3" y="167.7">1k</text>
<text x="181.4" y="166.4">TL074IDT</text>
<text x="256.3" y="163.9">12V</text>
<text x="117.9" y="171.1">100nF</text>
<text x="220.7" y="168.9">ZXTN2010ZTA</text>
<text x="260.1" y="170.2">SPKR</text>
<text x="79.8" y="176.6">TONE</text>
<text x="142" y="177.6">2N3904S-RTK/PS</text>
<text x="157.2" y="175.3">330nF</text>
<text x="169.9" y="174">20k</text>
<text x="220.7" y="180.4">ZXTP2012ZTA</text>
<text x="256.3" y="184.2">-12V</text>
<text x="214.4" y="191.4">10uF</text>
<text x="300.3" y="187.2" transform="rotate(-90 300.3 187.2)">XDZ254-1-03-Z-2.5-G1</text>
<text x="22.2" y="193.1">CONT5_5V</text>
<text x="48" y="195.6">10k</text>
<text x="279.1" y="196.9">2308BOX-8</text>
<text x="293.4" y="196.9">1W-P10MM</text>
<text x="22.2" y="200.7">CONT4_5V</text>
<text x="48" y="203.2">20k</text>
<text x="22.2" y="208.3">CONT3_5V</text>
<text x="22.2" y="215.9">CONT2_5V</text>
<text x="48" y="210.8">39k</text>
<text x="48" y="218.5">82k</text>
<text x="129.3" y="221">10k</text>
<text x="22.2" y="223.5">CONT1_5V</text>
<text x="48" y="226.1">160k</text>
<text x="162.3" y="223.5">5V</text>
<text x="22.2" y="231.2">CONT0_5V</text>
<text x="48" y="233.7">316k</text>
<text x="106.4" y="231.2">10k</text>
<text x="153.4" y="229.9">1k</text>
<text x="180.1" y="233.7">CONT</text>
<text x="82.3" y="235">TL074IDT</text>
<text x="161" y="236.2">100</text>
<text x="63" y="241.3">5V</text>
<text x="88.6" y="243.9">5.1k</text>
<text x="126.7" y="240.1">TL074IDT</text>
<text x="153.4" y="241">100nF</text>
<text x="83.6" y="248.6">100nF</text>
<text x="107.7" y="247.7">10k</text>
<text x="119.1" y="251.1">10uF</text>
</g>
<g font-size="2.3" fill="#000080">
<text x="220.7" y="24.2">R105</text>
<text x="232.2" y="24.2">R106</text>
<text x="243.6" y="24.2">R107</text>
<text x="255" y="24.2">R108</text>
<text x="312.2" y="24.2">R109</text>
<text x="323.6" y="24.2">R110</text>
<text x="335" y="24.2">R111</text>
<text x="346.5" y="24.2">R112</text>
<text x="95" y="33">GND</text>
<text x="260.1" y="31.8">HDMI1</text>
<text x="318" y="39.9" transform="rotate(-90 318 39.9)">GND</text>
<text x="92.5" y="46.9">C132</text>
<text x="107.7" y="46.9">C133</text>
<text x="245.6" y="47.5" transform="rotate(-90 245.6 47.5)">GND</text>
<text x="87.4" y="55.9">U25</text>
<text x="318" y="55.1" transform="rotate(-90 318 55.1)">GND</text>
<text x="44.2" y="61">R115</text>
<text x="55.6" y="61">R116</text>
<text x="143.3" y="61">R113</text>
<text x="154.7" y="61">R114</text>
<text x="227.9" y="62.7" transform="rotate(-90 227.9 62.7)">GND</text>
<text x="233.4" y="63.5">R101</text>
<text x="244.9" y="62.3">D8</text>
<text x="245.6" y="78" transform="rotate(-90 245.6 78)">GND</text>
<text x="322.3" y="75">D11</text>
<text x="313.4" y="83.7">C139</text>
<text x="119.1" y="86.4">R119</text>
<text x="129.3" y="86.4">R118</text>
<text x="139.4" y="86.4">R117</text>
<text x="242.3" y="88.9">R104</text>
<text x="95" y="94">GND</text>
<text x="244.9" y="94">Q4</text>
<text x="308.4" y="95.3">GND</text>
<text x="224.5" y="97.8">R103</text>
<text x="280.4" y="97.8">GND</text>
<text x="224.5" y="106.7">R102</text>
<text x="347.7" y="110.5">J18</text>
<text x="237.2" y="116.9">GND</text>
<text x="363" y="125.8">GND</text>
<text x="172.5" y="135.9">R85</text>
<text x="166.1" y="142.3">R86</text>
<text x="100.1" y="146.1">R79</text>
<text x="208" y="147.3">GND</text>
<text x="276.6" y="148.6">J5</text>
<text x="100.1" y="153.7">R84</text>
<text x="125.5" y="155">U10.3</text>
<text x="161" y="155">GND</text>
<text x="239.8" y="155">R80</text>
<text x="100.1" y="161.3">R83</text>
<text x="213.1" y="158.7">C128</text>
<text x="270.3" y="161.3">GND</text>
<text x="143.3" y="165.1">R81</text>
<text x="157.2" y="167.7">C130</text>
<text x="185.2" y="163.9">U10.1</text>
<text x="220.7" y="166.7">Q1</text>
<text x="117.9" y="168.8">C127</text>
<text x="169.9" y="168.9">R82</text>
<text x="142" y="175.3">Q3</text>
<text x="220.7" y="177.8">Q2</text>
<text x="287.6" y="185.9" transform="rotate(-90 287.6 185.9)">SW13</text>
<text x="48" y="190.5">R88</text>
<text x="173.7" y="186.7">GND</text>
<text x="214.4" y="189.2">C129</text>
<text x="279.1" y="186.7">SPK1</text>
<text x="138.2" y="194.3">GND</text>
<text x="48" y="198.1">R89</text>
<text x="209.3" y="200.7">GND</text>
<text x="274.1" y="199.4">GND</text>
<text x="48" y="205.8">R90</text>
<text x="48" y="213.4">R87</text>
<text x="129.3" y="215.9">R94</text>
<text x="48" y="221">R91</text>
<text x="82.3" y="222.3">U10.4</text>
<text x="106.4" y="226.1">R93</text>
<text x="126.7" y="227.4">U10.2</text>
<text x="153.4" y="227.4">R428</text>
<text x="48" y="228.6">R92</text>
<text x="161" y="231.2">R427</text>
<text x="88.6" y="238.8">R96</text>
<text x="153.4" y="238.7">C237</text>
<text x="107.7" y="245.1">R95</text>
<text x="83.6" y="246.3">C134</text>
<text x="119.1" y="248.8">C131</text>
<text x="148.3" y="250.2">GND</text>
<text x="78.5" y="264.2">GND</text>
<text x="114" y="264.2">GND</text>
</g>
</svg>
